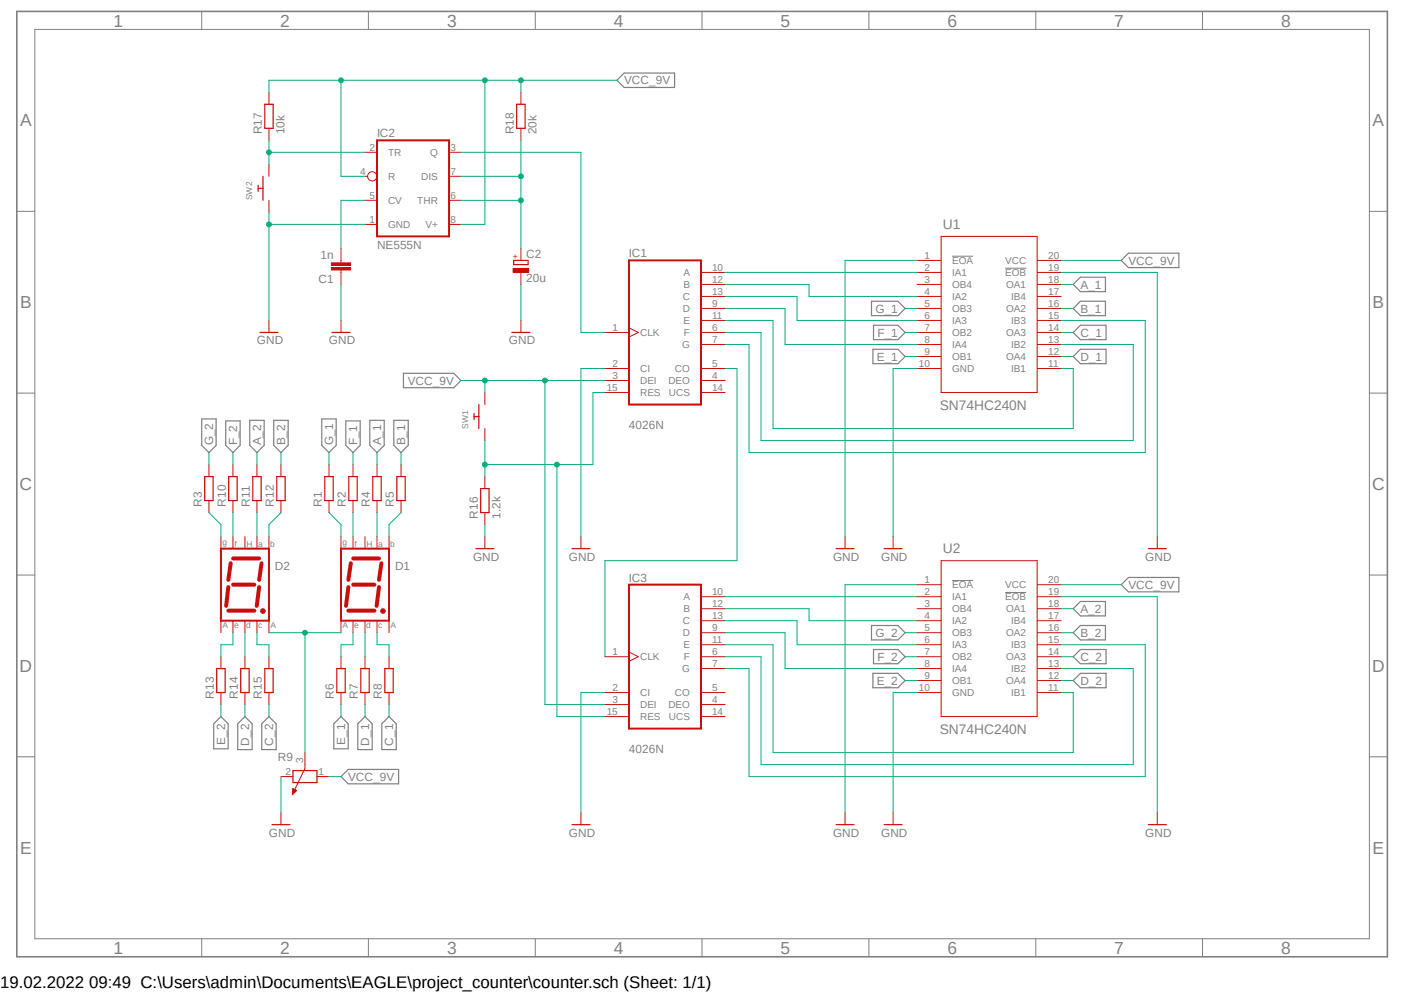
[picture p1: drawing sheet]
<svg xmlns="http://www.w3.org/2000/svg" width="297mm" height="210mm" viewBox="0 0 297 210" stroke-linecap="round" stroke-linejoin="round" font-family="sans-serif">
<path d="M3.2 2.1l290.6 200.6M293.8 2.1l-290.6 200.6" fill="none" stroke="#fff" stroke-width=".21"/>
<path d="M3.6 2.4h289.9v200h-289.9z" fill="none" stroke="#808080" stroke-width=".34"/>
<g fill="none" stroke="#808080" stroke-width=".21">
<path d="M7.4 6.2h282.3v192.3h-282.3zM42.7 2.4v3.8M77.9 2.4v3.8M113.2 2.4v3.8M148.5 2.4v3.8M183.8 2.4v3.8M219.1 2.4v3.8M254.4 2.4v3.8M3.6 44.7h3.8M201.4 54.2h4.5M212.6 56.7h4.5M289.7 44.7h3.8"/>
<path d="M3.6 83.1h3.8M289.7 83.1h3.8M3.6 121.6h3.8M201.4 122.8h4.5M212.6 125.3h4.5M289.7 121.6h3.8M3.6 160.1h3.8M289.7 160.1h3.8M42.7 198.5v3.9M77.9 198.5v3.9M113.2 198.5v3.9M148.5 198.5v3.9"/>
<path d="M183.8 198.5v3.9M219.1 198.5v3.9M254.4 198.5v3.9"/>
</g>
<g fill="none" stroke="#808080" stroke-width=".25">
<path d="M130.5 17l1.5-1.5h10.7v3h-10.7zM237.2 55.1l1.5-1.5h10.7v3h-10.7zM85.3 79h10.7l1.5 1.5-1.5 1.5h-10.7zM184.4 63.7h5.5l1.6 1.5-1.6 1.6h-5.5zM184.7 73.9h5.2l1.6 1.5-1.6 1.5h-5.2zM184.8 68.8h5.1l1.6 1.5-1.6 1.5h-5.1zM227 65.2l1.6-1.5h5.2v3.1h-5.2zM227 70.3l1.6-1.5h5.4v3h-5.4zM227 75.4l1.6-1.5h5.4v3h-5.4zM227 60.2l1.6-1.6h5.2v3.1h-5.2zM42.7 88.6h3v5.6l-1.5 1.5-1.5-1.5zM47.8 89h3v5.2l-1.5 1.5-1.5-1.5z"/>
<path d="M52.8 88.9h3.1v5.3l-1.5 1.5-1.6-1.5zM57.9 88.9h3.1v5.3l-1.6 1.5-1.5-1.5zM68.1 88.6h3v5.6l-1.5 1.5-1.5-1.5zM73.2 89h3v5.2l-1.5 1.5-1.5-1.5zM78.2 88.9h3.1v5.3l-1.5 1.5-1.6-1.5zM83.3 88.9h3.1v5.3l-1.6 1.5-1.5-1.5zM184.4 132.3h5.5l1.6 1.5-1.6 1.5h-5.5zM184.8 137.4h5.1l1.6 1.5-1.6 1.5h-5.1zM227 133.8l1.6-1.5h5.2v3h-5.2zM227 138.9l1.6-1.5h5.4v3h-5.4zM228.6 127.2h5.2v3.1h-5.2l-1.6-1.6zM237.2 123.7l1.5-1.6h10.7v3.1h-10.7z"/>
<path d="M46.7 151.6l1.6 1.5v5.3h-3.1v-5.3zM51.8 151.6l1.5 1.5v5.4h-3v-5.4zM56.9 151.6l1.5 1.5v5.4h-3v-5.4zM72.1 151.6l1.6 1.5v5.3h-3.1v-5.3zM75.7 153.1l1.5-1.5 1.5 1.5v5.4h-3zM82.3 151.6l1.5 1.5v5.4h-3v-5.4zM184.7 142.4h5.2l1.6 1.5-1.6 1.6h-5.2zM227 143.9l1.6-1.5h5.4v3.1h-5.4zM73.7 162.7h10.6v3.1h-10.6l-1.6-1.5z"/>
</g>
<g fill="none" stroke="#c90d0c" stroke-width=".21">
<path d="M77.2 32.2h2.6M77.2 37.3h.6M95 32.2h2.5M95 37.3h2.5M77.2 42.4h2.6M77.2 47.5h2.6M95 42.4h2.5M95 47.5h2.5M148.3 57.6h5.1M194 55.1h5.1M194 57.6h5.1M199.1 50h20.3v33h-20.3z"/>
<path d="M219.4 55.1h5.1M219.4 57.6h5.1M128 70.3h5.1M128 77.9h5.1M133.1 69.3l1.9 1-1.9 1M148.3 60.2h5.1M148.3 62.7h5.1M148.3 65.2h5.1M148.3 67.8h5.1M148.3 70.3h5.1M148.3 72.9h5.1M148.3 77.9h5.1"/>
<path d="M194 60.2h5.1M194 62.7h5.1M194 65.2h5.1M194 67.8h5.1M194 70.3h5.1M194 72.9h5.1M194 75.4h5.1M194 77.9h5.1M219.4 60.2h5.1M219.4 62.7h5.1M219.4 65.2h5.1M219.4 67.8h5.1"/>
<path d="M219.4 70.3h5.1M219.4 72.9h5.1M219.4 75.4h5.1M219.4 77.9h5.1M128 83h5.1M128 80.5h5.1M148.3 83h5.1M148.3 80.5h5.1"/>
<circle cx="78.7" cy="37.3" r=".98"/>
</g>
<path d="M79.8 29.7h15.2v20.3h-15.2zM133.1 55.1h15.2v30.5h-15.2zM72.1 116h10.2v15.3h-10.2z" fill="none" stroke="#c90d0c" stroke-width=".42"/>
<path d="M74.2 119.1l-.5 3.5M74.7 118.1h5.5M80.7 119.1l-.5 3.5M73.7 129.2h5.5M73.7 124.2l-.5 3.9M74.7 123.7h4.5M80.2 124.2l-.5 3.9" fill="none" stroke="#c90d0c" stroke-width=".85"/>
<path d="M80.6 128.9l.4-.2 .4 .2 .1 .3-.1 .4-.4 .2-.4-.2-.1-.4z" fill-rule="evenodd" fill="#c90d0c"/>
<g fill="none" stroke="#c90d0c" stroke-width=".21">
<path d="M69.6 98.3v2.5M74.7 98.3v2.5M79.8 98.3v2.5M84.8 98.3v2.5M69.6 105.9v2.5M72.1 113.5v2.5M74.7 105.9v2.5M74.7 113.5v2.5M77.2 113.5v2.5M79.8 105.9v2.5M79.8 113.5v2.5M82.3 113.5v2.5"/>
<path d="M84.8 105.9v2.5M178.8 113.5v2.5M188.9 113.5v2.5M72.1 131.3v2.5M72.1 138.9v2.5M74.7 131.3v2.5M77.2 131.3v2.5M77.2 138.9v2.5M79.8 131.3v2.5M80.6 128.9l.4-.2 .4 .2 .1 .3-.1 .4-.4 .2-.4-.2-.1-.4zM82.3 131.3v2.5M82.3 138.9v2.5"/>
<path d="M64.5 159.2v3.3l-2.7 5.6M72.1 146.5v2.5M77.2 146.5v2.5M82.3 146.5v2.5M59.4 164.3h2.6M59.4 171.9v2.5M61.8 168.1h.1M61.8 168h.1M61.8 167.9h.2M61.8 167.8h.3M61.9 167.7h.3M61.9 167.6h.4"/>
<path d="M61.9 167.5h.5M61.9 167.4h.6M61.9 167.3h.7M61.9 167.3h.8M61.9 167.2h.8M61.9 167.1h.6M61.9 167h.4M61.9 166.9h.2M62 166.8l-.2 1.3M62 166.8l.7 .4-.9 .9M62 166.8h.1M67.1 164.3h2.5"/>
</g>
<path d="M68.7 100.8h1.8v5.1h-1.8zM73.8 100.8h1.8v5.1h-1.8zM78.9 100.8h1.7v5.1h-1.7zM83.9 100.8h1.8v5.1h-1.8zM176.9 116h3.8M187 116h3.8M71.2 141.4h1.8v5.1h-1.8zM76.3 141.4h1.8v5.1h-1.8zM81.4 141.4h1.8v5.1h-1.8zM57.5 174.4h3.8M62 163h5.1v2.5h-5.1z" fill="none" stroke="#c90d0c" stroke-width=".25"/>
<path d="M46.7 116h10.2v15.3h-10.2z" fill="none" stroke="#c90d0c" stroke-width=".42"/>
<path d="M48.8 119.1l-.5 3.5M49.3 118.1h5.5M55.3 119.1l-.5 3.5M48.3 129.2h5.5M48.3 124.2l-.5 3.9M49.3 123.7h4.5M54.8 124.2l-.5 3.9" fill="none" stroke="#c90d0c" stroke-width=".85"/>
<path d="M55.2 128.9l.4-.2 .4 .2 .1 .3-.1 .4-.4 .2-.4-.2-.1-.4z" fill-rule="evenodd" fill="#c90d0c"/>
<g fill="none" stroke="#c90d0c" stroke-width=".21">
<path d="M56.9 19.5v2.6M110.2 19.5v2.6M56.9 27.1v2.6M56.9 34.8v2.5M110.2 27.1v2.6M56.9 42.4v2.5M72.1 55.1v.5M72.1 57.1v.5M56.9 67.8v2.5M44.2 98.3v2.5M49.3 98.3v2.5M54.4 98.3v2.5"/>
<path d="M59.4 98.3v2.5M102.6 83v2.6M102.6 90.6v2.6M44.2 105.9v2.5M46.7 113.5v2.5M49.3 105.9v2.5M49.3 113.5v2.5M51.8 113.5v2.5M54.4 105.9v2.5M54.4 113.5v2.5M56.9 113.5v2.5M59.4 105.9v2.5"/>
<path d="M102.6 100.8v2.5M102.6 108.4v2.6M102.6 113.5v2.5M122.9 113.5v2.5M244.8 113.5v2.5M46.7 131.3v2.5M46.7 138.9v2.5M49.3 131.3v2.5M51.8 131.3v2.5M51.8 138.9v2.5M54.4 131.3v2.5M55.2 128.9l.4-.2 .4 .2 .1 .3-.1 .4-.4 .2-.4-.2-.1-.4z"/>
<path d="M56.9 131.3v2.5M56.9 138.9v2.5M46.7 146.5v2.5M51.8 146.5v2.5M56.9 146.5v2.5"/>
</g>
<g fill="none" stroke="#c90d0c" stroke-width=".25">
<path d="M54.6 39.2v1.3M54.6 39.8h1M55.6 37.3v5.1M56 22.1h1.8v5h-1.8zM109.3 22.1h1.8v5h-1.8zM55 70.3h3.8M100.3 87.5v1.2M100.3 88.1h1M101.3 85.6v5M43.3 100.8h1.8v5.1h-1.8zM48.4 100.8h1.8v5.1h-1.8zM53.5 100.8h1.7v5.1h-1.7z"/>
<path d="M58.5 100.8h1.8v5.1h-1.8zM100.7 116h3.8M101.7 103.3h1.8v5.1h-1.8zM121 116h3.8M242.9 116h3.8M45.8 141.4h1.8v5.1h-1.8zM50.9 141.4h1.8v5.1h-1.8zM56 141.4h1.8v5.1h-1.8z"/>
</g>
<path d="M70.1 55.6h4.1v.5h-4.1z" fill-rule="evenodd" fill="#c90d0c"/>
<path d="M70.1 55.6h4.1v.5h-4.1z" fill="none" stroke="#c90d0c" stroke-width=".21"/>
<path d="M70.1 56.6h4.1v.5h-4.1z" fill-rule="evenodd" fill="#c90d0c"/>
<path d="M70.1 56.6h4.1v.5h-4.1zM72.1 52.5v2.6M72.1 57.6v2.6M72.1 67.8v2.5" fill="none" stroke="#c90d0c" stroke-width=".21"/>
<path d="M108.7 55.1h3v.9h-3zM70.2 70.3h3.8" fill="none" stroke="#c90d0c" stroke-width=".25"/>
<path d="M108.5 56.8h3.3v.8h-3.3z" fill-rule="evenodd" fill="#c90d0c"/>
<g fill="none" stroke="#c90d0c" stroke-width=".21">
<path d="M108.5 56.8h3.3v.8h-3.3zM110.2 52.5v2.6M110.2 57.6v2.6M110.2 67.8v2.5M199.1 118.6h20.3v33h-20.3zM128 138.9h5.1M133.1 137.9l1.9 1-1.9 1M148.3 126.2h5.1M148.3 128.7h5.1M148.3 131.3h5.1M148.3 133.8h5.1M148.3 136.4h5.1"/>
<path d="M148.3 138.9h5.1M194 123.7h5.1M194 126.2h5.1M194 128.7h5.1M194 131.3h5.1M194 133.8h5.1M194 136.4h5.1M194 138.9h5.1M219.4 123.7h5.1M219.4 126.2h5.1M219.4 128.7h5.1M219.4 131.3h5.1"/>
<path d="M219.4 133.8h5.1M219.4 136.4h5.1M219.4 138.9h5.1M128 146.5h5.1M128 151.6h5.1M128 149h5.1M148.3 141.4h5.1M148.3 146.5h5.1M148.3 151.6h5.1M148.3 149h5.1M194 141.4h5.1M194 143.9h5.1"/>
<path d="M194 146.5h5.1M219.4 141.4h5.1M219.4 143.9h5.1M219.4 146.5h5.1M122.9 171.9v2.5M178.8 171.9v2.5M188.9 171.9v2.5M244.8 171.9v2.5"/>
</g>
<path d="M108.3 70.3h3.8M121 174.4h3.8M176.9 174.4h3.8M187 174.4h3.8M242.9 174.4h3.8" fill="none" stroke="#c90d0c" stroke-width=".25"/>
<path d="M133.1 123.7h15.2v30.4h-15.2z" fill="none" stroke="#c90d0c" stroke-width=".42"/>
<path d="M72.1 17v20.3h5.1M102.6 17h-45.7v2.5M97.5 47.5h5.1M153.4 57.6h40.6M224.5 55.1h12.7M153.4 60.2h17.8v2.5h22.8M153.4 62.7h15.2v5.1h25.4M153.4 67.8h10.1v22.8h63.5v-12.7h-2.5M153.4 65.2h12.7v7.7h27.9M153.4 70.3h7.6v22.9h78.7v-20.3h-15.2M224.5 67.8h17.8v27.9h-83.8v-22.8h-5.1" fill="none" stroke="#0dab76" stroke-width=".21"/>
<circle cx="72.1" cy="17" r=".51" fill="#0dab76"/>
<g fill="none" stroke="#0dab76" stroke-width=".21">
<path d="M102.6 17v30.5"/>
<circle cx="72.1" cy="17" r=".51"/>
</g>
<circle cx="102.6" cy="17" r=".51" fill="#0dab76"/>
<g fill="none" stroke="#0dab76" stroke-width=".21">
<path d="M102.6 17h27.9M110.2 17v2.5"/>
<circle cx="102.6" cy="17" r=".51"/>
</g>
<circle cx="110.2" cy="17" r=".51" fill="#0dab76"/>
<g fill="none" stroke="#0dab76" stroke-width=".21">
<path d="M56.9 47.5h20.3M56.9 44.9v22.9M194 55.1h-15.2v58.4M224.5 57.6h20.3v55.9M128 77.9h-5.1v35.6M194 77.9h-5.1v35.6M102.6 111v2.5M224.5 123.7h12.7M59.4 164.3v7.6"/>
<circle cx="110.2" cy="17" r=".51"/>
</g>
<circle cx="56.9" cy="47.5" r=".51" fill="#0dab76"/>
<g fill="none" stroke="#0dab76" stroke-width=".21">
<path d="M72.1 60.2v7.6M110.2 60.2v7.6M191.5 65.2h2.5M191.5 70.3h2.5M191.5 75.4h2.5M224.5 65.2h2.5M224.5 70.3h2.5M224.5 75.4h2.5M224.5 60.2h2.5M44.2 95.7v2.6M49.3 95.7v2.6M54.4 95.7v2.6"/>
<path d="M59.4 95.7v2.6M69.6 95.7v2.6M74.7 95.7v2.6M79.8 95.7v2.6M84.8 95.7v2.6M44.2 108.4l2.5 2.6v2.5M49.3 108.4v5.1M54.4 108.4v5.1M59.4 108.4l-2.5 2.6v2.5M69.6 108.4l2.5 2.6v2.5M74.7 108.4v5.1M79.8 108.4v5.1"/>
<path d="M84.8 108.4l-2.5 2.6v2.5M49.3 133.8v2.6h-2.6v2.5M51.8 133.8v5.1M54.4 133.8v2.6h2.5v2.5M56.9 133.8h15.2M64.5 133.8v25.4M74.7 133.8v2.6h-2.6v2.5M77.2 133.8v5.1M79.8 133.8v2.6h2.5v2.5M191.5 133.8h2.5M191.5 138.9h2.5M194 123.7h-15.2v48.2"/>
<path d="M224.5 126.2h20.3v45.7M224.5 133.8h2.5M224.5 138.9h2.5M224.5 128.7h2.5M46.7 149v2.6M51.8 149v2.6M56.9 149v2.6M72.1 149v2.6M77.2 149v2.6M82.3 149v2.6M128 146.5h-5.1v25.4M191.5 143.9h2.5"/>
<path d="M194 146.5h-5.1v25.4M224.5 143.9h2.5M69.6 164.3h2.5"/>
<circle cx="56.9" cy="47.5" r=".51"/>
</g>
<circle cx="64.5" cy="133.8" r=".51" fill="#0dab76"/>
<g fill="none" stroke="#0dab76" stroke-width=".21">
<path d="M97.5 80.5h30.5M102.6 80.5v2.5"/>
<circle cx="64.5" cy="133.8" r=".51"/>
</g>
<circle cx="102.6" cy="80.5" r=".51" fill="#0dab76"/>
<g fill="none" stroke="#0dab76" stroke-width=".21">
<path d="M115.3 80.5v68.5h12.7"/>
<circle cx="102.6" cy="80.5" r=".51"/>
</g>
<circle cx="115.3" cy="80.5" r=".51" fill="#0dab76"/>
<g fill="none" stroke="#0dab76" stroke-width=".21">
<path d="M97.5 32.2h25.4v38.1h5.1M102.6 93.2v7.6"/>
<circle cx="115.3" cy="80.5" r=".51"/>
</g>
<circle cx="102.6" cy="98.3" r=".51" fill="#0dab76"/>
<g fill="none" stroke="#0dab76" stroke-width=".21">
<path d="M117.8 98.3v53.3h10.2M128 83h-2.6v15.3h-22.8"/>
<circle cx="102.6" cy="98.3" r=".51"/>
</g>
<circle cx="117.8" cy="98.3" r=".51" fill="#0dab76"/>
<g fill="none" stroke="#0dab76" stroke-width=".21">
<path d="M56.9 29.7v5.1M56.9 32.2h20.3"/>
<circle cx="117.8" cy="98.3" r=".51"/>
</g>
<circle cx="56.9" cy="32.2" r=".51" fill="#0dab76"/>
<g fill="none" stroke="#0dab76" stroke-width=".21">
<path d="M97.5 37.3h12.7M110.2 29.7v22.8M77.2 42.4h-5.1v10.1M97.5 42.4h12.7"/>
<circle cx="56.9" cy="32.2" r=".51"/>
</g>
<circle cx="110.2" cy="37.3" r=".51" fill="#0dab76"/>
<circle cx="110.2" cy="37.3" r=".51" fill="none" stroke="#0dab76" stroke-width=".21"/>
<circle cx="110.2" cy="42.4" r=".51" fill="#0dab76"/>
<g fill="none" stroke="#0dab76" stroke-width=".21">
<path d="M153.4 77.9h2.5v40.7h-27.9v20.3M153.4 126.2h40.6M153.4 128.7h17.8v2.6h22.8M153.4 131.3h15.2v5.1h25.4M153.4 136.4h10.1v22.8h63.5v-12.7h-2.5M153.4 133.8h12.7v7.6h27.9M153.4 138.9h7.6v22.8h78.7v-20.3h-15.2M224.5 136.4h17.8v27.9h-83.8v-22.9h-5.1"/>
<circle cx="110.2" cy="42.4" r=".51"/>
</g>
<g font-size="3.7" fill="#808080">
<text x="24" y="5.6">1</text>
<text x="59.3" y="5.6">2</text>
<text x="94.6" y="5.6">3</text>
<text x="129.9" y="5.6">4</text>
<text x="165.1" y="5.6">5</text>
<text x="200.4" y="5.6">6</text>
<text x="235.7" y="5.6">7</text>
<text x="271" y="5.6">8</text>
<text x="4.2" y="26.8">A</text>
<text x="290.4" y="26.8">A</text>
<text x="4.2" y="65.2">B</text>
<text x="290.4" y="65.2">B</text>
<text x="4.1" y="103.7">C</text>
<text x="290.3" y="103.7">C</text>
<text x="4.1" y="142.2">D</text>
<text x="290.3" y="142.2">D</text>
<text x="4.2" y="180.6">E</text>
<text x="290.4" y="180.6">E</text>
<text x="24" y="201.8">1</text>
<text x="59.3" y="201.8">2</text>
<text x="94.6" y="201.8">3</text>
<text x="129.9" y="201.8">4</text>
<text x="165.1" y="201.8">5</text>
<text x="200.4" y="201.8">6</text>
<text x="235.7" y="201.8">7</text>
<text x="271" y="201.8">8</text>
</g>
<text font-size="3.6" x="0" y="208.9">19.02.2022 09:49 C:\Users\admin\Documents\EAGLE\project_counter\counter.sch (Sheet: 1/1)</text>
<g font-size="2.9" fill="#808080">
<text x="199.4" y="48.5">U1</text>
<text x="198.8" y="86.6">SN74HC240N</text>
<text x="199.4" y="117">U2</text>
<text x="198.8" y="155.1">SN74HC240N</text>
</g>
<g font-size="2.5" fill="#808080">
<text x="132" y="17.9">VCC_9V</text>
<text x="55.4" y="28.4" transform="rotate(-90 55.4 28.4)">R17</text>
<text x="60.2" y="28.4" transform="rotate(-90 60.2 28.4)">10k</text>
<text x="79.8" y="28.9">IC2</text>
<text x="108.7" y="28.4" transform="rotate(-90 108.7 28.4)">R18</text>
<text x="113.5" y="28.4" transform="rotate(-90 113.5 28.4)">20k</text>
<text x="79.8" y="52.7">NE555N</text>
<text x="67.4" y="59.8">C1</text>
<text x="67.8" y="54.7">1n</text>
<text x="111.3" y="59.7">20u</text>
<text x="111.3" y="54.6">C2</text>
<text x="133.1" y="54.4">IC1</text>
<text x="238.7" y="56">VCC_9V</text>
<text x="228.6" y="61">A_1</text>
<text x="185.2" y="66.1">G_1</text>
<text x="185.6" y="71.2">F_1</text>
<text x="228.6" y="66.1">B_1</text>
<text x="228.6" y="71.2">C_1</text>
<text x="54.4" y="72.9">GND</text>
<text x="69.6" y="72.9">GND</text>
<text x="107.7" y="72.9">GND</text>
<text x="185.5" y="76.3">E_1</text>
<text x="228.6" y="76.3">D_1</text>
<text x="86.3" y="81.4">VCC_9V</text>
<text x="45.1" y="94.2" transform="rotate(-90 45.1 94.2)">G_2</text>
<text x="50.2" y="94.2" transform="rotate(-90 50.2 94.2)">F_2</text>
<text x="55.2" y="94.2" transform="rotate(-90 55.2 94.2)">A_2</text>
<text x="60.3" y="94.2" transform="rotate(-90 60.3 94.2)">B_2</text>
<text x="70.5" y="94.2" transform="rotate(-90 70.5 94.2)">G_1</text>
<text x="75.6" y="94.2" transform="rotate(-90 75.6 94.2)">F_1</text>
<text x="80.6" y="94.2" transform="rotate(-90 80.6 94.2)">A_1</text>
<text x="85.7" y="94.2" transform="rotate(-90 85.7 94.2)">B_1</text>
<text x="133.1" y="90.6">4026N</text>
<text x="42.7" y="107.1" transform="rotate(-90 42.7 107.1)">R3</text>
<text x="47.8" y="107.1" transform="rotate(-90 47.8 107.1)">R10</text>
<text x="52.8" y="107.1" transform="rotate(-90 52.8 107.1)">R11</text>
<text x="57.9" y="107.1" transform="rotate(-90 57.9 107.1)">R12</text>
<text x="68.1" y="107.1" transform="rotate(-90 68.1 107.1)">R1</text>
<text x="73.2" y="107.1" transform="rotate(-90 73.2 107.1)">R2</text>
<text x="78.2" y="107.1" transform="rotate(-90 78.2 107.1)">R4</text>
<text x="83.3" y="107.1" transform="rotate(-90 83.3 107.1)">R5</text>
<text x="101.1" y="109.7" transform="rotate(-90 101.1 109.7)">R16</text>
<text x="105.9" y="109.7" transform="rotate(-90 105.9 109.7)">1.2k</text>
<text x="100.1" y="118.6">GND</text>
<text x="120.4" y="118.6">GND</text>
<text x="176.2" y="118.6">GND</text>
<text x="186.4" y="118.6">GND</text>
<text x="242.3" y="118.6">GND</text>
<text x="58.2" y="120.5">D2</text>
<text x="83.6" y="120.5">D1</text>
<text x="133.1" y="123">IC3</text>
<text x="238.7" y="124.5">VCC_9V</text>
<text x="228.6" y="129.6">A_2</text>
<text x="185.2" y="134.7">G_2</text>
<text x="228.6" y="134.7">B_2</text>
<text x="185.6" y="139.8">F_2</text>
<text x="228.6" y="139.8">C_2</text>
<text x="45.2" y="147.7" transform="rotate(-90 45.2 147.7)">R13</text>
<text x="50.3" y="147.7" transform="rotate(-90 50.3 147.7)">R14</text>
<text x="55.4" y="147.7" transform="rotate(-90 55.4 147.7)">R15</text>
<text x="70.6" y="147.7" transform="rotate(-90 70.6 147.7)">R6</text>
<text x="75.7" y="147.7" transform="rotate(-90 75.7 147.7)">R7</text>
<text x="80.8" y="147.7" transform="rotate(-90 80.8 147.7)">R8</text>
<text x="185.5" y="144.8">E_2</text>
<text x="228.6" y="144.8">D_2</text>
<text x="47.6" y="157.5" transform="rotate(-90 47.6 157.5)">E_2</text>
<text x="52.7" y="157.7" transform="rotate(-90 52.7 157.7)">D_2</text>
<text x="57.8" y="157.7" transform="rotate(-90 57.8 157.7)">C_2</text>
<text x="58.8" y="161">R9</text>
<text x="73" y="157.5" transform="rotate(-90 73 157.5)">E_1</text>
<text x="78.1" y="157.7" transform="rotate(-90 78.1 157.7)">D_1</text>
<text x="83.2" y="157.7" transform="rotate(-90 83.2 157.7)">C_1</text>
<text x="133.1" y="159.2">4026N</text>
<text x="73.7" y="165.1">VCC_9V</text>
<text x="56.9" y="177">GND</text>
<text x="120.4" y="177">GND</text>
<text x="176.2" y="177">GND</text>
<text x="186.4" y="177">GND</text>
<text x="242.3" y="177">GND</text>
</g>
<g font-size="2.1" fill="#808080">
<text x="78.2" y="31.9">2</text>
<text x="82.1" y="33">TR</text>
<text x="91" y="33">Q</text>
<text x="95.3" y="31.9">3</text>
<text x="76.2" y="37">4</text>
<text x="82.1" y="38.1">R</text>
<text x="89.1" y="38.1">DIS</text>
<text x="95.3" y="37">7</text>
<text x="78.2" y="42">5</text>
<text x="78.2" y="47.1">1</text>
<text x="82.1" y="43.1">CV</text>
<text x="88.3" y="43.1">THR</text>
<text x="95.3" y="42">6</text>
<text x="95.3" y="47.1">8</text>
<text x="82.1" y="48.2">GND</text>
<text x="90" y="48.2">V+</text>
<text x="144.6" y="58.4">A</text>
<text x="150.6" y="57.3">10</text>
<text x="150.6" y="59.8">12</text>
<text x="195.6" y="54.7">1</text>
<text x="195.6" y="57.3">2</text>
<text x="195.6" y="59.8">3</text>
<text x="201.4" y="55.8">EOA</text>
<text x="201.4" y="58.4">IA1</text>
<text x="212.6" y="58.4">EOB</text>
<text x="212.6" y="55.8">VCC</text>
<text x="221.7" y="59.8">18</text>
<text x="221.7" y="57.3">19</text>
<text x="221.7" y="54.7">20</text>
<text x="144.4" y="66">D</text>
<text x="144.4" y="63.5">C</text>
<text x="144.6" y="60.9">B</text>
<text x="150.6" y="64.9">9</text>
<text x="150.6" y="62.4">13</text>
<text x="195.6" y="62.4">4</text>
<text x="195.6" y="64.9">5</text>
<text x="201.4" y="60.9">OB4</text>
<text x="201.4" y="63.5">IA2</text>
<text x="201.4" y="66">OB3</text>
<text x="212.9" y="66">OA2</text>
<text x="212.9" y="60.9">OA1</text>
<text x="213.9" y="63.5">IB4</text>
<text x="221.7" y="64.9">16</text>
<text x="221.7" y="62.4">17</text>
<text x="129.5" y="70">1</text>
<text x="135.4" y="71.1">CLK</text>
<text x="144.6" y="68.5">E</text>
<text x="144.7" y="71.1">F</text>
<text x="150.6" y="70">6</text>
<text x="150.6" y="67.4">11</text>
<text x="195.6" y="67.4">6</text>
<text x="195.6" y="70">7</text>
<text x="201.4" y="68.5">IA3</text>
<text x="201.4" y="71.1">OB2</text>
<text x="212.9" y="71.1">OA3</text>
<text x="213.9" y="68.5">IB3</text>
<text x="221.7" y="70">14</text>
<text x="221.7" y="67.4">15</text>
<text x="129.5" y="77.6">2</text>
<text x="144.3" y="73.6">G</text>
<text x="150.6" y="77.6">5</text>
<text x="150.6" y="72.5">7</text>
<text x="194.4" y="77.6">10</text>
<text x="195.6" y="72.5">8</text>
<text x="195.6" y="75.1">9</text>
<text x="201.4" y="73.6">IA4</text>
<text x="201.4" y="76.2">OB1</text>
<text x="212.9" y="76.2">OA4</text>
<text x="213.9" y="73.6">IB2</text>
<text x="221.7" y="77.6">11</text>
<text x="221.7" y="75.1">12</text>
<text x="221.7" y="72.5">13</text>
<text x="128.4" y="82.7">15</text>
<text x="129.5" y="80.1">3</text>
<text x="135.4" y="78.7">CI</text>
<text x="135.4" y="81.2">DEI</text>
<text x="135.4" y="83.8">RES</text>
<text x="141.4" y="81.2">DEO</text>
<text x="141.5" y="83.8">UCS</text>
<text x="142.8" y="78.7">CO</text>
<text x="150.6" y="80.1">4</text>
<text x="150.6" y="82.7">14</text>
<text x="201.4" y="78.7">GND</text>
<text x="213.9" y="78.7">IB1</text>
<text x="150.6" y="125.8">10</text>
<text x="195.6" y="123.3">1</text>
<text x="195.6" y="125.8">2</text>
<text x="201.4" y="124.4">EOA</text>
<text x="212.6" y="124.4">VCC</text>
<text x="221.7" y="125.8">19</text>
<text x="221.7" y="123.3">20</text>
<text x="144.6" y="127">A</text>
<text x="144.6" y="129.5">B</text>
<text x="150.6" y="128.4">12</text>
<text x="150.6" y="130.9">13</text>
<text x="195.6" y="128.4">3</text>
<text x="195.6" y="130.9">4</text>
<text x="201.4" y="127">IA1</text>
<text x="201.4" y="129.5">OB4</text>
<text x="212.6" y="127">EOB</text>
<text x="212.9" y="129.5">OA1</text>
<text x="221.7" y="130.9">17</text>
<text x="221.7" y="128.4">18</text>
<text x="144.4" y="134.6">D</text>
<text x="144.4" y="132">C</text>
<text x="144.6" y="137.1">E</text>
<text x="150.6" y="133.4">9</text>
<text x="150.6" y="136">11</text>
<text x="195.6" y="133.4">5</text>
<text x="195.6" y="136">6</text>
<text x="201.4" y="132">IA2</text>
<text x="201.4" y="134.6">OB3</text>
<text x="201.4" y="137.1">IA3</text>
<text x="212.9" y="134.6">OA2</text>
<text x="213.9" y="137.1">IB3</text>
<text x="213.9" y="132">IB4</text>
<text x="221.7" y="136">15</text>
<text x="221.7" y="133.4">16</text>
<text x="129.5" y="138.5">1</text>
<text x="135.4" y="139.7">CLK</text>
<text x="144.3" y="142.2">G</text>
<text x="144.7" y="139.7">F</text>
<text x="150.6" y="138.5">6</text>
<text x="150.6" y="141.1">7</text>
<text x="195.6" y="138.5">7</text>
<text x="195.6" y="141.1">8</text>
<text x="195.6" y="143.6">9</text>
<text x="201.4" y="139.7">OB2</text>
<text x="201.4" y="142.2">IA4</text>
<text x="212.9" y="139.7">OA3</text>
<text x="213.9" y="142.2">IB2</text>
<text x="221.7" y="143.6">12</text>
<text x="221.7" y="141.1">13</text>
<text x="221.7" y="138.5">14</text>
<text x="129.5" y="146.1">2</text>
<text x="129.5" y="148.7">3</text>
<text x="135.4" y="147.2">CI</text>
<text x="135.4" y="149.8">DEI</text>
<text x="141.4" y="149.8">DEO</text>
<text x="142.8" y="147.2">CO</text>
<text x="150.6" y="148.7">4</text>
<text x="150.6" y="146.1">5</text>
<text x="194.4" y="146.1">10</text>
<text x="201.4" y="144.7">OB1</text>
<text x="201.4" y="147.2">GND</text>
<text x="212.9" y="144.7">OA4</text>
<text x="213.9" y="147.2">IB1</text>
<text x="221.7" y="146.1">11</text>
<text x="128.4" y="151.2">15</text>
<text x="135.4" y="152.3">RES</text>
<text x="141.5" y="152.3">UCS</text>
<text x="150.6" y="151.2">14</text>
<text x="64.1" y="161.4" transform="rotate(-90 64.1 161.4)">3</text>
<text x="60.4" y="163.9">2</text>
<text x="67.4" y="163.9">1</text>
</g>
<g font-size="1.8" fill="#808080">
<text x="53.3" y="42.4" transform="rotate(-90 53.3 42.4)">SW2</text>
<text x="99.1" y="90.6" transform="rotate(-90 99.1 90.6)">SW1</text>
<text x="47.1" y="115.4">g</text>
<text x="49.6" y="115.7">f</text>
<text x="52.2" y="115.6">H</text>
<text x="54.6" y="115.7">a</text>
<text x="57.1" y="115.8">b</text>
<text x="72.4" y="115.4">g</text>
<text x="75" y="115.7">f</text>
<text x="77.5" y="115.6">H</text>
<text x="80" y="115.7">a</text>
<text x="82.5" y="115.8">b</text>
<text x="47.1" y="132.8">A</text>
<text x="49.5" y="132.9">e</text>
<text x="52.1" y="132.8">d</text>
<text x="54.6" y="132.8">c</text>
<text x="57.2" y="132.9">A</text>
<text x="72.4" y="132.8">A</text>
<text x="74.9" y="132.9">e</text>
<text x="77.5" y="132.8">d</text>
<text x="80" y="132.8">c</text>
<text x="82.6" y="132.9">A</text>
</g>
<text font-size="1.8" fill="#c90d0c" x="109.6" y="54.7" transform="rotate(-90 109.6 54.7)">+</text>
</svg>
